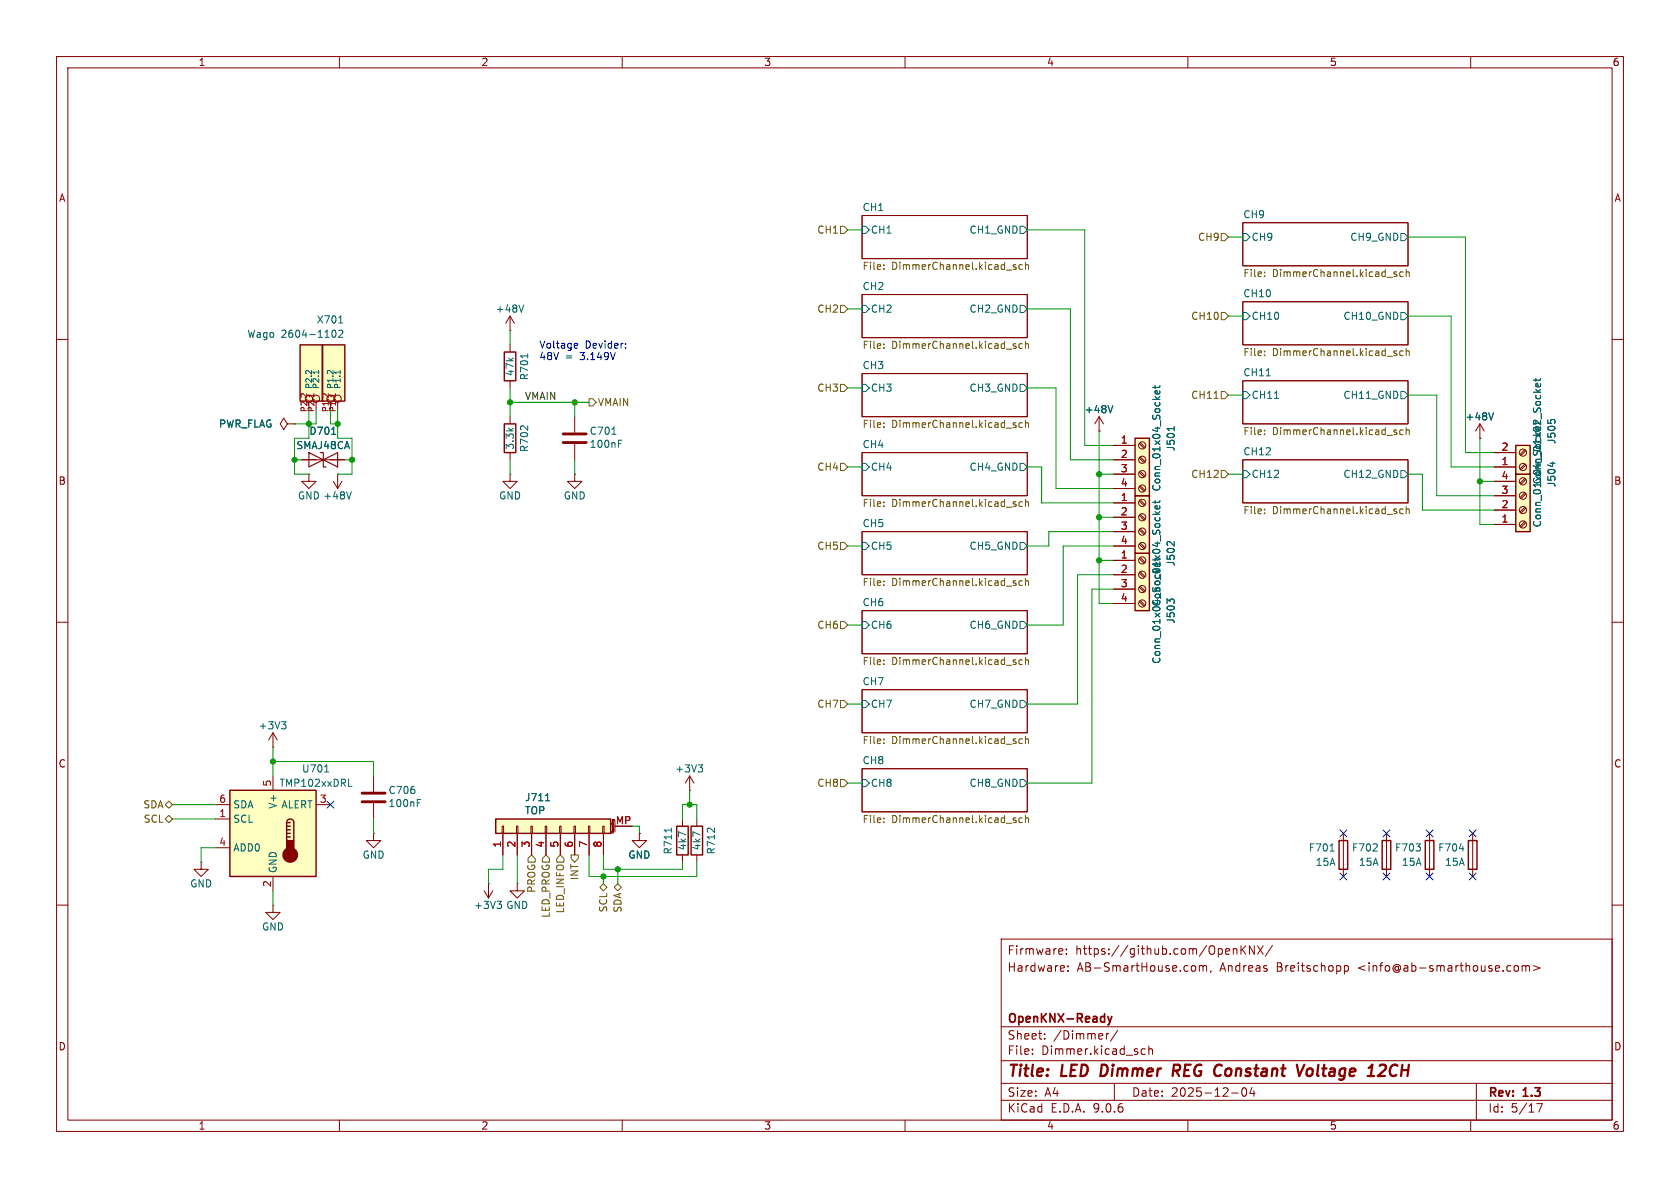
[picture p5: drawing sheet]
<svg xmlns="http://www.w3.org/2000/svg" width="297mm" height="210mm" viewBox="0 0 297 210" stroke-linecap="round" stroke-linejoin="round" font-family="sans-serif">
<g fill="none" stroke="#840000" stroke-width=".18">
<path d="M10 10h277v190h-277zM12 12h273v186h-273zM60 10v2M110 10v2M160 10v2M210 10v2M260 10v2M152.4 38.1h29.2v7.6h-29.2zM219.7 39.4h29.2v7.6h-29.2zM152.4 52.1h29.2v7.6h-29.2zM219.7 53.3h29.2v7.7h-29.2zM10 60h2"/>
<path d="M90.2 73.7v1.2M152.4 66h29.2v7.7h-29.2zM219.7 67.3h29.2v7.6h-29.2zM285 60h2M90.2 80v1.3M152.4 94h29.2v7.6h-29.2zM152.4 80h29.2v7.6h-29.2zM219.7 81.3h29.2v7.6h-29.2zM10 110h2M152.4 108h29.2v7.6h-29.2zM285 110h2M152.4 135.9h29.2v7.6h-29.2z"/>
<path d="M152.4 121.9h29.2v7.6h-29.2zM10 160h2M177 166h108v32h-108zM187.8 167.8l.1 .3-.7 .1M188.5 168.6v.1M188.5 167.8v.1M188.8 171.6v.1M188.8 170.8v.1M211.1 170.7l.3 .3v.4l-.3 .3M212 170.8l.5-.1 .2 .2M212 170.7v1M212.7 170.9l.2-.2 .3 .1 .1 .9"/>
<path d="M212.7 170.9v.8M214.1 171.6l-.1 .3M218 167.8l.2-.1 .4 .1 .1 .9M218 167.7v1M219.4 167.2v1.5M219.6 167.8l.6 .9M220.2 167.2l-.8 .9M221.7 167.2v1.5l-.8-1.5v1.5M222.3 167.2l1 1.5M223.3 167.2l-1 1.5M225 167.1l-1.3 2M237.7 170.8l.4-.1 .3 .3v.4l-.2 .2h-.5"/>
<path d="M237.7 170.7v1.5M267.8 170.8l.4-.1 .3 .3v.4l-.3 .3-.4-.1-.1-.2v-.4zM269.1 170.8l.4-.1 .2 .2M269.1 170.7v1M269.7 170.9l.3-.2 .3 .1 .1 .9M269.7 170.9v.8M271.1 170.7l1.1 .4-1.1 .5M285 160h2M60 198v2M110 198v2M160 198v2M177 194.5h108"/>
<path d="M177 191.5h108M177 187.5h108M177 181.5h108M182.5 186.3v.1M182.5 185.5v.1M184.7 183.6v.1M184.7 182.8v.1M195.6 182.7v1M196 182.7l-.3 .1-.1 .2M197 191.5v3M197.6 182.1l-1.3 2M201.8 186.3l.2 .1 .5-.1"/>
<path d="M202.5 185.5l-.5-.1-.2 .1M203.1 185.5l.2-.1 .4 .1v.9M203.1 184.9v1.5M210 198v2M217.7 193.2h1.2M219.7 192.4l.2-.1a.81 .81 0 0 1 .6 .6 .81 .81 0 0 1-.3 .8l-.2 .1a.81 .81 0 0 1-.3-1.4zM221.3 192.2l-.3 1.1h.9M221.7 192.8v1M260 198v2M261 191.5v6.5M271.7 195.1h1l-.7 1.5"/>
</g>
<path d="M194.8 188.2l-.3 2h.5M207.9 189.3l.5 .9M208.3 188.2h-.7l-.3 2M208.4 189.2l-1 .1M230.6 188.2l-.9 2M231.2 189.1a.52 .52 0 0 1 .5-.2 .52 .52 0 0 1 .4 .4l-.1 .5a.55 .55 0 0 1-.5 .4 .55 .55 0 0 1-.5-.4zM243.9 188.4l.3-.2h.5a.45 .45 0 0 1 .3 .6l-.1 .3-1.3 1.1h1.2" fill="none" stroke="#840000" stroke-width=".4"/>
<path d="M195.8 179.7l.4 1M196.6 179.7l-.4 1M196.2 180.7l-.1 .3-.3 .2" fill="none" stroke="#840000" stroke-width=".3"/>
<g fill="none" stroke="#006464" stroke-width=".18">
<path d="M152.4 54h.6l.7 .6-.7 .6h-.6zM152.4 40h.6l.7 .6-.7 .7h-.6zM180.3 54h.7l.6 .6-.6 .6h-.7zM180.3 40h.7l.6 .6-.6 .7h-.7zM219.7 41.3h.6l.7 .6-.7 .6h-.6zM219.7 55.2h.6l.7 .7-.7 .6h-.6zM247.6 41.3h.7l.6 .6-.6 .6h-.7zM247.6 55.2h.7l.6 .7-.6 .6h-.7zM152.4 67.9h.6l.7 .7-.7 .6h-.6zM180.3 67.9h.7l.6 .7-.6 .6h-.7zM219.7 69.2h.6l.7 .7-.7 .6h-.6zM223.9 66.4h.7"/>
<path d="M225.3 70.4h.7M247.6 69.2h.7l.6 .7-.6 .6h-.7zM152.4 95.9h.6l.7 .6-.7 .7h-.6zM152.4 81.9h.6l.7 .7-.7 .6h-.6zM180.3 95.9h.7l.6 .6-.6 .7h-.7zM180.3 81.9h.7l.6 .7-.6 .6h-.7zM219.7 83.2h.6l.7 .6-.7 .7h-.6zM247.6 83.2h.7l.6 .6-.6 .7h-.7zM152.4 109.9h.6l.7 .6-.7 .6h-.6zM180.3 109.9h.7l.6 .6-.6 .6h-.7zM152.4 137.8h.6l.7 .6-.7 .7h-.6zM152.4 123.8h.6l.7 .7-.7 .6h-.6z"/>
<path d="M180.3 137.8h.7l.6 .6-.6 .7h-.7zM180.3 123.8h.7l.6 .7-.6 .6h-.7z"/>
</g>
<g fill="none" stroke="#725600" stroke-width=".18">
<path d="M156.2 46.8v.2M156.2 47.5v.1M179.2 47.1l.5 .3-.1 .2h-.4M179.2 46.8h.4M180.7 46.8h-.3l-.3 .2 .2 .6h.4M181.3 46.4v1.2M181.3 46.9l.2-.1h.3v.8M223.6 48.1v.1M223.6 48.8v.1M246.5 48.4l.5 .3-.1 .1-.4 .1M246.5 48.1h.4M248.1 48.1h-.4l-.3 .2 .2 .5h.5"/>
<path d="M248.6 47.6v1.3M248.6 48.2l.2-.1h.3v.8M156.2 60.8v.1M156.2 61.5v.1M156.2 74.8v.1M156.2 75.4v.2M179.2 61.1l.5 .3-.1 .1-.4 .1M179.2 75.1l.5 .2-.1 .2-.4 .1M179.2 74.8h.4M179.2 60.8h.4M180.7 60.8h-.3l-.3 .2 .2 .5h.4M180.7 74.8l-.3-.1-.3 .3 .2 .5h.4"/>
<path d="M181.3 60.3v1.3M181.3 74.3v1.3M181.3 60.9l.2-.1h.3v.8M181.3 74.8l.2-.1 .3 .1v.8M223.6 76.7v.1M223.6 62.1v.1M223.6 62.7v.2M223.6 76.1v.1M246.5 76.4l.5 .2-.1 .2h-.4M246.5 62.4l.5 .2-.1 .2-.4 .1M246.5 76.1h.4M246.5 62.1h.4"/>
<path d="M248.1 76.1l-.4-.1-.3 .2 .2 .6h.5M248.1 62.1l-.4-.1-.3 .3 .2 .5h.5M248.6 76.1l.2-.1 .3 .1v.7M248.6 61.6v1.3M248.6 75.6v1.2M248.6 62.1l.2-.1 .3 .1v.8M156.2 88.8v.1M156.2 89.4v.1M179.2 89.1l.5 .2-.1 .2h-.4M179.2 88.8h.4M180.7 88.8l-.3-.1-.3 .2 .2 .6h.4M181.3 88.3v1.2"/>
<path d="M181.3 88.8l.2-.1 .3 .1v.7M223.6 90v.1M223.6 90.7v.1M246.5 90.3l.5 .3-.1 .1-.4 .1M246.5 90h.4M248.1 90h-.4l-.3 .2 .2 .5h.5M248.6 89.5v1.3M248.6 90.1l.2-.1h.3v.8M156.2 103.4v.1M156.2 102.7v.1M156.2 116.7v.1M156.2 117.4v.1"/>
<path d="M179.2 103l.5 .3-.1 .1-.4 .1M179.2 117l.5 .2-.1 .2-.4 .1M179.2 102.7h.4M179.2 116.7h.4M180.7 102.7h-.3l-.3 .2 .2 .5h.4M180.7 116.7l-.3-.1-.3 .3 .2 .5h.4M181.3 102.8l.2-.1h.3v.8M181.3 102.2v1.3M181.3 116.2v1.3M181.3 116.8l.2-.2 .3 .1v.8M156.2 130.7v.1M156.2 131.3v.1"/>
<path d="M179.2 131l.5 .2-.1 .2h-.4M179.2 130.7h.4M180.7 130.7l-.3-.1-.3 .2 .2 .6h.4M181.3 130.2v1.2M181.3 130.7l.2-.1 .3 .1v.7M156.2 144.6v.2M156.2 145.3v.1M179.2 144.9l.5 .3-.1 .2h-.4M179.2 144.6h.4M180.7 144.6h-.3l-.3 .2 .2 .6h.4M181.3 144.1v1.3M181.3 144.7l.2-.1h.3v.8"/>
</g>
<path d="M89.2 74.9h2v5.1h-2z" fill="none" stroke="#840000" stroke-width=".25"/>
<path d="M40.6 139.7h15.3v15.2h-15.3z" fill="#ffffc2"/>
<path d="M40.6 139.7h15.3v15.2h-15.3zM50.7 145.4a.64 .64 0 0 1 .6-.6 .64 .64 0 0 1 .6 .6v3.2M50.7 145.4v3.2M50.7 145.4h.6M50.7 146.1h.6M50.7 146.7h.6M50.7 147.3h.6M50.7 148h.6M119.6 146.1h2.1v5h-2.1zM122.2 146.1h2v5h-2zM252 148.6h1.5v5.1h-1.5zM259.6 148.6h1.5v5.1h-1.5z" fill="none" stroke="#840000" stroke-width=".25"/>
<g fill="#840000" stroke="#840000" stroke-width=".25">
<path d="M50.7 148.6h1.2v1.9h-1.2z"/>
<circle cx="51.3" cy="151.1" r="1.27"/>
</g>
<g fill="none" stroke="#840000" stroke-width=".18">
<path d="M53.3 81.3h7.7M90.2 83.8v1.3h1.2l-1.2 1.3-1.3-1.3h1.3M90.2 83.8h.1M101.6 83.8v1.3h1.3l-1.3 1.3-1.3-1.3h1.3M101.6 83.8h.1M48.3 137.2v2.5M38.1 142.2h2.5M38.1 144.8h2.5M38.1 149.9h2.5M48.3 154.9v2.6M55.9 142.2h2.5M66 147.3v1.3h1.3l-1.3 1.3-1.2-1.3h1.2"/>
<path d="M66 147.3h.1M113 147.3v1.3h1.3l-1.3 1.3-1.2-1.3h1.2M113 147.3h.1M120.6 144.8v1.3M120.6 151.1v1.3M123.2 144.8v1.3M123.2 151.1v1.3M252.7 147.3v7.6M260.3 147.3v7.6M48.3 160v1.3h1.2l-1.2 1.3-1.3-1.3h1.3M48.3 160h.1"/>
</g>
<path d="M58.6 76.8h.8M57.4 136.5h.7M61.6 139h.6M118.7 146.4v.7M258 150h.8" fill="none" stroke="#006464" stroke-width=".18"/>
<path d="M54.6 80l2.5 1.3-2.5 1.3zM56.6 80h.5v2.6h.6M57.1 81.3l2.6-1.3v2.6z" fill="none" stroke="#840000" stroke-width=".2"/>
<path d="M200.7 97.8h2.5v10.2h-2.5z" fill="#ffffc2"/>
<path d="M200.7 97.8h2.5v10.2h-2.5z" fill="none" stroke="#840000" stroke-width=".25"/>
<g fill="none" stroke="#840000" stroke-width=".18">
<path d="M196.8 99.1h3.9M201.4 98.7l.9 .9M201.6 98.6l.8 .8M196.8 101.6h3.9M196.8 104.1h3.9M196.8 106.7h3.9M201.4 101.3l.9 .8M201.4 103.8l.9 .8M201.4 106.3l.9 .9M201.6 101.1l.8 .8M201.6 103.6l.8 .9M201.6 106.2l.8 .8"/>
<circle cx="201.9" cy="99.1" r=".63"/>
<circle cx="201.9" cy="101.6" r=".63"/>
<circle cx="201.9" cy="106.7" r=".63"/>
<circle cx="201.9" cy="104.1" r=".63"/>
</g>
<path d="M206.8 106.3l-.5-.4v.8M206.9 106l.1-.1 .5 .1" fill="none" stroke="#006464" stroke-width=".18"/>
<path d="M200.7 87.6h2.5v10.2h-2.5z" fill="#ffffc2"/>
<path d="M200.7 87.6h2.5v10.2h-2.5z" fill="none" stroke="#840000" stroke-width=".25"/>
<g fill="none" stroke="#840000" stroke-width=".18">
<path d="M90.2 58.4h.1M90.2 55.9l-.8 1.3M90.2 55.9l.7 1.3M90.2 55.9v2.5M50.8 74.9l-.6-1-.7 1 .7 1 .6-1h1.3M52.1 74.9h.1M196.8 88.9h3.9M196.8 91.4h3.9M196.8 94h3.9M196.8 96.5h3.9M201.4 88.6l.9 .8M201.4 91.1l.9 .8"/>
<path d="M201.4 93.6l.9 .9M201.4 96.2l.9 .8M201.6 88.4l.8 .8M201.6 90.9l.8 .9M201.6 93.5l.8 .8M201.6 96l.8 .9M85.6 157.5l.8 1.3M86.4 156.2h.1M86.4 156.2v2.6M87.1 157.5l-.7 1.3M91.4 156.2v1.3h1.3l-1.3 1.3-1.2-1.3h1.2M91.4 156.2h.1"/>
<circle cx="201.9" cy="91.4" r=".63"/>
<circle cx="201.9" cy="88.9" r=".63"/>
<circle cx="201.9" cy="94" r=".63"/>
<circle cx="201.9" cy="96.5" r=".63"/>
</g>
<path d="M92.6 53.9l-.4 1.3M204.2 88.5v.5M205 89.4v.4l-.1 .2-.6-.1v-.5h.2l.1 .6M205 88.5l-.1 .3h-1.1M207.6 95.7v.8l-.7-.7-.3-.1-.2 .2M87.9 159.3h.8l-.5 .5M88.4 159.8l.3 .3v.3l-.3 .2" fill="none" stroke="#006464" stroke-width=".18"/>
<path d="M53.1 61h7.9v9.9h-7.9z" fill="#ffffc2"/>
<path d="M53.1 61h7.9v9.9h-7.9zM57 61v9.9M236.7 148.6h1.6v5.1h-1.6zM244.3 148.6h1.6v5.1h-1.6z" fill="none" stroke="#840000" stroke-width=".25"/>
<g fill="none" stroke="#840000" stroke-width=".18">
<path d="M237.5 147.3v7.6M245.1 147.3v7.6"/>
<circle cx="54.6" cy="70.5" r=".63"/>
<circle cx="55.9" cy="70.5" r=".63"/>
<circle cx="58.4" cy="70.5" r=".63"/>
<circle cx="59.7" cy="70.5" r=".63"/>
</g>
<path d="M58.7 58.8l.1-.3 .2-.1a.68 .68 0 0 1 .4 .6 .68 .68 0 0 1-.4 .6l-.2-.1-.1-.3M59.9 57.1h.7M59.9 58.5l.5-.1 .2 .3-.8 .9h.8M54.2 65.5h.3M55.1 65.5v.6M56.3 65.5v.6M58 65.5h.3M58.9 65.5v.6M60.2 65.5v.6M235.1 150.4h.8M242.7 150.4h.8M243.4 149.3v.4" fill="none" stroke="#006464" stroke-width=".18"/>
<path d="M53.3 69.6h.3M54.2 69.6v.6M55.5 69.6v.6M57.1 69.6h.4M58 69.6v.6M59.3 69.6v.6" fill="none" stroke="#a90000" stroke-width=".18"/>
<path d="M87.6 144.8h20.3v2.5h-20.3z" fill="#ffffc2"/>
<path d="M89.2 62.2h2v5.1h-2zM87.6 144.8h20.3v2.5h-20.3z" fill="none" stroke="#840000" stroke-width=".25"/>
<g fill="none" stroke="#840000" stroke-width=".18">
<path d="M90.2 61v1.2M90.2 67.3v1.3M101.6 73.7v2.8M101.6 78.5v2.8M194.3 76.2h.1M194.3 73.7l-.8 1.2M194.3 73.7l.8 1.2M194.3 73.7v2.5M121.9 139.7h.1M121.9 137.2l-.7 1.2M121.9 137.2l.8 1.2M121.9 137.2v2.5"/>
<path d="M88.8 146.1h.2v1.2h-.2zM88.9 147.3v3.8M91.3 146.1h.3v1.2h-.3zM91.4 147.3v3.8M93.9 146.1h.2v1.2h-.2zM94 147.3v3.8M96.4 146.1h.2v1.2h-.2zM96.5 147.3v3.8M98.9 146.1h.3v1.2h-.3zM99.1 147.3v3.8M101.5 146.1h.2v1.2h-.2zM101.6 147.3v3.8"/>
<path d="M104 146.1h.3v1.2h-.3zM104.1 147.3v3.8M106.6 146.1h.2v1.2h-.2zM106.7 147.3v3.8M108.1 145.8h.3M108.1 145.5h.1M108.1 145.5l.1 .1M108.2 144.9h.4M108.2 144.9l.1 .1M108.3 145h.1M108.3 144.9h-.1M108.5 147h-.4l.3 .1-.3 .1h.4"/>
<path d="M108.7 145v2.1M108.7 146.1h3.1"/>
</g>
<path d="M93.3 62.6v.7M108.2 76.8h.7M109.3 78.4h.5M109.3 77.8h.6M196.7 71.7l-.4 1.3M123.4 135.2h.8l-.4 .5M124 135.7l.2 .2v.3l-.2 .3M96.4 141.5h.8" fill="none" stroke="#006464" stroke-width=".18"/>
<path d="M99.6 76.7h4M99.6 78.2h4" fill="none" stroke="#840000" stroke-width=".51"/>
<path d="M200.7 77.5h2.5v10.1h-2.5z" fill="#ffffc2"/>
<path d="M200.7 77.5h2.5v10.1h-2.5z" fill="none" stroke="#840000" stroke-width=".25"/>
<g fill="none" stroke="#840000" stroke-width=".18">
<path d="M196.8 78.7h3.9M201.4 78.4l.9 .8M201.6 78.2l.8 .9M196.8 81.3h3.9M196.8 83.8h3.9M196.8 86.4h3.9M201.4 80.9l.9 .9M201.4 83.5l.9 .8M201.4 86l.9 .9M201.6 80.8l.8 .8M201.6 83.3l.8 .9M201.6 85.9l.8 .8"/>
<path d="M66 137.2v2.8M66 142v2.8"/>
<circle cx="201.9" cy="78.7" r=".63"/>
<circle cx="201.9" cy="83.8" r=".63"/>
<circle cx="201.9" cy="86.4" r=".63"/>
<circle cx="201.9" cy="81.3" r=".63"/>
</g>
<path d="M204.2 68.2v.5M205 69.1v.4l-.1 .1h-.6v-.5l.2-.1 .1 .6M205 68.2l-.1 .3h-1.1M207.6 75.4v.7M73.8 141.9h.4M73.8 141.3h.6" fill="none" stroke="#006464" stroke-width=".18"/>
<path d="M64 140.2h4.1M64 141.7h4.1" fill="none" stroke="#840000" stroke-width=".51"/>
<path d="M268 83.8h2.5v10.2h-2.5z" fill="#ffffc2"/>
<path d="M268 83.8h2.5v10.2h-2.5z" fill="none" stroke="#840000" stroke-width=".25"/>
<g fill="none" stroke="#840000" stroke-width=".18">
<path d="M264.2 92.7h3.8M264.2 90.2h3.8M264.2 87.6h3.8M264.2 85.1h3.8M269.6 92.2l-.9 .8M269.6 89.7l-.9 .8M269.6 87.1l-.9 .9M269.6 84.6l-.9 .8M269.7 92.4l-.8 .8M269.7 89.8l-.8 .9M269.7 87.3l-.8 .8M269.7 84.8l-.8 .8"/>
<circle cx="269.2" cy="92.7" r=".63"/>
<circle cx="269.2" cy="90.2" r=".63"/>
<circle cx="269.2" cy="87.6" r=".63"/>
<circle cx="269.2" cy="85.1" r=".63"/>
</g>
<path d="M274.5 81.7v.8" fill="none" stroke="#006464" stroke-width=".18"/>
<path d="M268 78.7h2.5v5.1h-2.5z" fill="#ffffc2"/>
<path d="M268 78.7h2.5v5.1h-2.5z" fill="none" stroke="#840000" stroke-width=".25"/>
<g fill="none" stroke="#840000" stroke-width=".18">
<path d="M52.1 74.9h.1M194.3 76.2h.1M196.8 78.7h3.9M261.6 77.5h.1M261.6 74.9l-.7 1.3M261.6 74.9l.8 1.3M261.6 74.9v2.6M269.6 79.5l-.9 .8M269.7 79.7l-.8 .8M53.3 81.3h2.6M54.6 83.8v1.3h-1.3l1.3 1.3 1.3-1.3h-1.3M54.6 83.8h.1"/>
<path d="M58.4 81.3h2.6M58.9 85.1l.8 1.3M59.7 83.8h.1M59.7 83.8v2.6M60.5 85.1l-.8 1.3M196.8 99.1h3.9M196.8 88.9h3.9M196.8 91.4h3.9M196.8 94h3.9M196.8 96.5h3.9M196.8 81.3h3.9M196.8 83.8h3.9"/>
<path d="M196.8 86.4h3.9M264.2 82.6h3.8M264.2 80h3.8M264.2 92.7h3.8M264.2 90.2h3.8M264.2 87.6h3.8M264.2 85.1h3.8M269.6 82l-.9 .9M269.7 82.2l-.8 .9M196.8 101.6h3.9M196.8 104.1h3.9M196.8 106.7h3.9"/>
<path d="M48.3 132.1h.1M48.3 129.5l-.8 1.3M48.3 129.5l.7 1.3M48.3 129.5v2.6M35.6 152.4v1.3h1.2l-1.2 1.2-1.3-1.2h1.3M35.6 152.4h.1M88.9 147.3v3.8M91.4 147.3v3.8M94 147.3v3.8M96.5 147.3v3.8M99.1 147.3v3.8M101.6 147.3v3.8"/>
<path d="M104.1 147.3v3.8M106.7 147.3v3.8M108.7 146.1h3.1M113 147.3h.1"/>
<circle cx="269.2" cy="80" r=".63"/>
<circle cx="269.2" cy="82.5" r=".63"/>
</g>
<g fill="none" stroke="#006464" stroke-width=".18">
<path d="M58.6 76.8h.8M196.7 71.7l-.4 1.3M204.2 68.2v.5M205 69.1v.4l-.1 .1h-.6v-.5l.2-.1 .1 .6M205 68.2l-.1 .3h-1.1M207.6 75.4v.7M264 73l-.4 1.2M271.5 66.9v.5M272.3 67.8l.1 .4-.2 .2-.6-.1v-.5h.2l.1 .6M272.4 66.9l-.2 .3h-1.1M273.6 74.2v.6M274.2 74.3l.2-.2 .4 .2"/>
<path d="M62.1 86.9l-.4 1.3M204.2 88.5v.5M205 89.4v.4l-.1 .2-.6-.1v-.5h.2l.1 .6M205 88.5l-.1 .3h-1.1M207.6 95.7v.8l-.7-.7-.3-.1-.2 .2M274.5 81.7v.8M206.8 106.3l-.5-.4v.8M206.9 106l.1-.1 .5 .1M49.8 127.6h.8l-.5 .5M50.3 128.1l.3 .2v.3l-.3 .2M96.4 141.5h.8"/>
</g>
<g fill="none" stroke="#725600" stroke-width=".18">
<path d="M148.6 54h.6l.7 .6-.7 .6h-.6zM148.6 40h.6l.7 .6-.7 .7h-.6zM215.9 41.3h.6l.7 .6-.7 .6h-.6zM215.9 55.2h.6l.7 .7-.7 .6h-.6zM104.1 70.5h.7l.6 .6-.6 .7h-.7zM148.6 67.9h.6l.7 .7-.7 .6h-.6zM214.6 70.4h.8M215.9 69.2h.6l.7 .7-.7 .6h-.6zM148.6 81.9h.6l.7 .7-.7 .6h-.6zM148.6 95.9h.6l.7 .6-.7 .7h-.6zM215.9 83.2h.6l.7 .6-.7 .7h-.6zM148.6 109.9h.6l.7 .6-.7 .6h-.6z"/>
<path d="M148.6 137.8h.6l.7 .6-.7 .7h-.6zM148.6 123.8h.6l.7 .7-.7 .6h-.6zM29.2 144.8l.6-.7 .7 .7-.7 .6zM29.8 141.6l.7 .6-.7 .7-.6-.7zM94 151.1l.6 .7v.6h-1.3v-.6zM95.9 151.8l.6-.7 .7 .7v.6h-1.3zM99.1 151.1l.6 .7v.6h-1.3v-.6zM101 151.1h1.2v.7l-.6 .6-.6-.6zM106 156.8l.7-.6 .6 .6-.6 .7zM108.6 156.8l.6-.6 .7 .6-.7 .7z"/>
</g>
<g fill="none" stroke="#009600" stroke-width=".18">
<path d="M90.2 58.4v2.6M149.9 54.6h2.5M149.9 40.6h2.5M181.6 54.6h7.6v26.7h7.6M181.6 40.6h10.2v38.1h5M217.2 55.9h2.5M217.2 41.9h2.5M248.9 55.9h7.6v26.7h7.7M248.9 41.9h10.2v38.1h5.1M54.6 72.4v5.1h-2.5v6.3h2.5M55.9 72.4v2.5h-3.8M58.4 72.4v2.5h1.3"/>
<path d="M59.7 72.4v5.1h2.5v6.3h-2.5M90.2 68.6v5.1M90.2 71.1h13.9M101.6 71.1v2.6M149.9 68.6h2.5M181.6 68.6h5.1v17.8h10.1M194.3 76.2v30.5h2.5M217.2 69.9h2.5M248.9 69.9h5.1v17.7h10.2M261.6 77.5v15.2h2.6M52.1 81.3h1.2M61 81.3h1.2"/>
<path d="M90.2 81.3v2.5M101.6 81.3v2.5M149.9 82.6h2.5M149.9 96.5h2.5M181.6 82.6h2.5v6.3h12.7M194.3 91.4h2.5M194.3 99.1h2.5M194.3 83.8h2.5M196.8 96.5h-8.8v14h-6.4M196.8 94h-11.4v2.5h-3.8M217.2 83.8h2.5M248.9 83.8h2.6v6.4h12.7"/>
<path d="M261.6 85.1h2.6M149.9 110.5h2.5M196.8 101.6h-6.3v22.9h-8.9M196.8 104.1h-3.8v34.3h-11.4M48.3 132.1v5.1M48.3 134.6h17.7v2.6M121.9 139.7v2.5M149.9 138.4h2.5M149.9 124.5h2.5M30.5 142.2h7.6M30.5 144.8h7.6M38.1 149.9h-2.5v2.5"/>
<path d="M48.3 157.5v2.5M66 144.8v2.5M88.9 151.1v2.6h-2.5v2.5M91.4 151.1v5.1M104.1 151.1v3.8h19.1v-2.5M106.7 151.1v2.6h13.9v-1.3M106.7 154.9v1.3M109.2 153.7v2.5M111.8 146.1h1.2v1.2M120.6 144.8v-2.6h2.6v2.6"/>
</g>
<g fill="none" stroke="#000084" stroke-width=".18">
<path d="M57.8 141.6l1.2 1.2M59 141.6l-1.2 1.2M236.9 154.3l1.2 1.2M236.9 146.7l1.2 1.2M238.1 154.3l-1.2 1.2M238.1 146.7l-1.2 1.2M244.5 154.3l1.2 1.2M244.5 146.7l1.2 1.2M245.7 146.7l-1.2 1.2M245.7 154.3l-1.2 1.2M252.1 146.7l1.2 1.2M252.1 154.3l1.2 1.2"/>
<path d="M253.3 146.7l-1.2 1.2M253.3 154.3l-1.2 1.2M259.7 146.7l1.3 1.2M259.7 154.3l1.3 1.2M261 146.7l-1.3 1.2M261 154.3l-1.3 1.2"/>
</g>
<path d="M101.7 60.7l.4 .1v.2l-.6 .1M102.1 61.5h-.4M110.6 61.4v.1M110.6 60.8v.1" fill="none" stroke="#0000c2" stroke-width=".18"/>
<g fill="#009600" stroke="#009600" stroke-width=".18">
<circle cx="106.7" cy="154.9" r=".46"/>
<circle cx="109.2" cy="153.7" r=".46"/>
<circle cx="121.9" cy="142.2" r=".46"/>
<circle cx="194.3" cy="91.4" r=".46"/>
<circle cx="194.3" cy="99.1" r=".46"/>
<circle cx="54.6" cy="74.9" r=".46"/>
<circle cx="59.7" cy="74.9" r=".46"/>
<circle cx="90.2" cy="71.1" r=".46"/>
<circle cx="62.2" cy="81.3" r=".46"/>
<circle cx="101.6" cy="71.1" r=".46"/>
<circle cx="194.3" cy="83.8" r=".46"/>
<circle cx="261.6" cy="85.1" r=".46"/>
<circle cx="48.3" cy="134.6" r=".46"/>
<circle cx="52.1" cy="81.3" r=".46"/>
</g>
<g font-size="2.8" fill="#840000">
<text x="178" y="190.9">Title:</text>
<text x="187.7" y="190.9">LED</text>
<text x="195.4" y="190.9">Dimmer</text>
<text x="209" y="190.9">REG</text>
<text x="217.1" y="190.9">Constant</text>
<text x="232.6" y="190.9">Voltage</text>
<text x="245.9" y="190.9">12CH</text>
</g>
<g font-size="2.1" fill="#840000">
<text x="178" y="172">Hardware:</text>
<text x="178" y="169">Firmware:</text>
<text x="190.1" y="169">https://github.com/OpenKNX/</text>
<text x="190.4" y="172">AB-SmartHouse.com,</text>
<text x="215.7" y="172">Andreas</text>
<text x="225.8" y="172">Breitschopp</text>
<text x="240.3" y="172">&lt;info@ab-smarthouse.com&gt;</text>
<text x="178" y="184">Sheet:</text>
<text x="178" y="181.2">OpenKNX-Ready</text>
<text x="186.2" y="184">/Dimmer/</text>
<text x="178" y="186.7">File:</text>
<text x="184.1" y="186.7">Dimmer.kicad_sch</text>
<text x="178" y="196.9">KiCad</text>
<text x="178" y="194.1">Size:</text>
<text x="184.7" y="194.1">A4</text>
<text x="185.7" y="196.9">E.D.A.</text>
<text x="193.3" y="196.9">9.0.6</text>
<text x="200" y="194.1">Date:</text>
<text x="207" y="194.1">2025-12-04</text>
<text x="263" y="194.3">Rev:</text>
<text x="263" y="196.9">Id:</text>
<text x="267.1" y="196.9">5/17</text>
<text x="269.4" y="194.3">1.3</text>
</g>
<g font-size="1.8" fill="#840000">
<text x="35" y="11.9">1</text>
<text x="85" y="11.9">2</text>
<text x="135" y="11.9">3</text>
<text x="185" y="11.9">4</text>
<text x="235" y="11.9">5</text>
<text x="285" y="11.9">6</text>
<text x="10.3" y="35.9">A</text>
<text x="285.3" y="35.9">A</text>
<text x="10.3" y="85.9">B</text>
<text x="285.3" y="85.9">B</text>
<text x="10.3" y="135.9">C</text>
<text x="285.3" y="135.9">C</text>
<text x="10.3" y="185.9">D</text>
<text x="285.3" y="185.9">D</text>
<text x="35" y="199.9">1</text>
<text x="85" y="199.9">2</text>
<text x="135" y="199.9">3</text>
<text x="185" y="199.9">4</text>
<text x="235" y="199.9">5</text>
<text x="285" y="199.9">6</text>
</g>
<g font-size="1.8" fill="#725600">
<text x="144.4" y="41.5">CH1</text>
<text x="211.7" y="42.8">CH9</text>
<text x="152.4" y="48">File:</text>
<text x="157.6" y="48">DimmerChannel.kicad_sch</text>
<text x="219.7" y="49.3">File:</text>
<text x="224.9" y="49.3">DimmerChannel.kicad_sch</text>
<text x="144.4" y="55.5">CH2</text>
<text x="210.5" y="56.7">CH10</text>
<text x="152.4" y="62">File:</text>
<text x="157.6" y="62">DimmerChannel.kicad_sch</text>
<text x="219.7" y="63.3">File:</text>
<text x="224.9" y="63.3">DimmerChannel.kicad_sch</text>
<text x="105.6" y="72">VMAIN</text>
<text x="144.4" y="69.4">CH3</text>
<text x="210.5" y="70.7">CH11</text>
<text x="152.4" y="76">File:</text>
<text x="157.6" y="76">DimmerChannel.kicad_sch</text>
<text x="219.7" y="77.2">File:</text>
<text x="224.9" y="77.2">DimmerChannel.kicad_sch</text>
<text x="144.4" y="83.4">CH4</text>
<text x="152.4" y="89.9">File:</text>
<text x="157.6" y="89.9">DimmerChannel.kicad_sch</text>
<text x="210.5" y="84.7">CH12</text>
<text x="219.7" y="91.2">File:</text>
<text x="224.9" y="91.2">DimmerChannel.kicad_sch</text>
<text x="144.4" y="97.4">CH5</text>
<text x="152.4" y="103.9">File:</text>
<text x="157.6" y="103.9">DimmerChannel.kicad_sch</text>
<text x="144.4" y="111.4">CH6</text>
<text x="152.4" y="117.9">File:</text>
<text x="157.6" y="117.9">DimmerChannel.kicad_sch</text>
<text x="144.4" y="125.3">CH7</text>
<text x="152.4" y="131.9">File:</text>
<text x="157.6" y="131.9">DimmerChannel.kicad_sch</text>
<text x="25.2" y="143.1">SDA</text>
<text x="144.4" y="139.3">CH8</text>
<text x="25.3" y="145.6">SCL</text>
<text x="152.4" y="145.8">File:</text>
<text x="157.6" y="145.8">DimmerChannel.kicad_sch</text>
<text x="102.5" y="155.7" transform="rotate(-90 102.5 155.7)">INT</text>
<text x="94.8" y="157.9" transform="rotate(-90 94.8 157.9)">PROG</text>
<text x="99.9" y="161.6" transform="rotate(-90 99.9 161.6)">LED_INFO</text>
<text x="107.5" y="161.4" transform="rotate(-90 107.5 161.4)">SCL</text>
<text x="110.1" y="161.4" transform="rotate(-90 110.1 161.4)">SDA</text>
<text x="97.4" y="162.3" transform="rotate(-90 97.4 162.3)">LED_PROG</text>
</g>
<g font-size="1.8" fill="#006464">
<text x="152.4" y="37.4">CH1</text>
<text x="153.9" y="41.5">CH1</text>
<text x="171.3" y="41.5">CH1_GND</text>
<text x="219.7" y="38.7">CH9</text>
<text x="221.2" y="42.8">CH9</text>
<text x="238.6" y="42.8">CH9_GND</text>
<text x="152.4" y="51.4">CH2</text>
<text x="219.7" y="52.6">CH10</text>
<text x="43.6" y="59.9">Wago</text>
<text x="49.7" y="59.9">2604-1102</text>
<text x="55.9" y="57.4">X701</text>
<text x="87.5" y="55.5">+48V</text>
<text x="153.9" y="55.5">CH2</text>
<text x="171.3" y="55.5">CH2_GND</text>
<text x="221.2" y="56.7">CH10</text>
<text x="237.4" y="56.7">CH10_GND</text>
<text x="152.4" y="65.3">CH3</text>
<text x="91" y="66.6" transform="rotate(-90 91 66.6)">47k</text>
<text x="93.6" y="67.3" transform="rotate(-90 93.6 67.3)">R701</text>
<text x="153.9" y="69.4">CH3</text>
<text x="171.3" y="69.4">CH3_GND</text>
<text x="219.7" y="66.6">CH11</text>
<text x="221.2" y="70.7">CH11</text>
<text x="237.4" y="70.7">CH11_GND</text>
<text x="38.6" y="75.8">PWR_FLAG</text>
<text x="54.6" y="77.1">D701</text>
<text x="104.1" y="77.1">C701</text>
<text x="191.7" y="73.3">+48V</text>
<text x="259" y="74.5">+48V</text>
<text x="52.3" y="79.6">SMAJ48CA</text>
<text x="91" y="79.6" transform="rotate(-90 91 79.6)">3.3k</text>
<text x="93.6" y="80" transform="rotate(-90 93.6 80)">R702</text>
<text x="104.1" y="79.4">100nF</text>
<text x="152.4" y="79.3">CH4</text>
<text x="153.9" y="83.4">CH4</text>
<text x="171.3" y="83.4">CH4_GND</text>
<text x="207.9" y="79.9" transform="rotate(-90 207.9 79.9)">J501</text>
<text x="219.7" y="80.6">CH12</text>
<text x="275.2" y="78.6" transform="rotate(-90 275.2 78.6)">J505</text>
<text x="52.6" y="88.5">GND +48V</text>
<text x="88.1" y="88.5">GND</text>
<text x="99.6" y="88.5">GND</text>
<text x="205.3" y="87" transform="rotate(-90 205.3 87)">Conn_01x04_Socket</text>
<text x="221.2" y="84.7">CH12</text>
<text x="237.4" y="84.7">CH12_GND</text>
<text x="272.6" y="85.7" transform="rotate(-90 272.6 85.7)">Conn_01x02_Socket</text>
<text x="275.2" y="86.2" transform="rotate(-90 275.2 86.2)">J504</text>
<text x="152.4" y="93.3">CH5</text>
<text x="272.6" y="93.3" transform="rotate(-90 272.6 93.3)">Conn_01x04_Socket</text>
<text x="153.9" y="97.4">CH5</text>
<text x="171.3" y="97.4">CH5_GND</text>
<text x="207.9" y="100.2" transform="rotate(-90 207.9 100.2)">J502</text>
<text x="152.4" y="107.2">CH6</text>
<text x="205.3" y="107.3" transform="rotate(-90 205.3 107.3)">Conn_01x04_Socket</text>
<text x="153.9" y="111.4">CH6</text>
<text x="171.3" y="111.4">CH6_GND</text>
<text x="207.9" y="110.3" transform="rotate(-90 207.9 110.3)">J503</text>
<text x="205.3" y="117.5" transform="rotate(-90 205.3 117.5)">Conn_01x04_Socket</text>
<text x="152.4" y="121.2">CH7</text>
<text x="153.9" y="125.3">CH7</text>
<text x="171.3" y="125.3">CH7_GND</text>
<text x="45.6" y="129.1">+3V3</text>
<text x="53.3" y="136.8">U701</text>
<text x="119.3" y="136.8">+3V3</text>
<text x="152.4" y="135.2">CH8</text>
<text x="41.1" y="143.1">SDA</text>
<text x="49.1" y="143.1" transform="rotate(-90 49.1 143.1)">V+</text>
<text x="49.3" y="139.3">TMP102xxDRL</text>
<text x="49.7" y="143.1">ALERT</text>
<text x="68.6" y="140.6">C706</text>
<text x="68.6" y="142.9">100nF</text>
<text x="92.7" y="141.8">J711</text>
<text x="153.9" y="139.3">CH8</text>
<text x="171.3" y="139.3">CH8_GND</text>
<text x="41.1" y="145.6">SCL</text>
<text x="92.7" y="144.1">TOP</text>
<text x="41.1" y="150.7">ADD0</text>
<text x="49.1" y="154.4" transform="rotate(-90 49.1 154.4)">GND</text>
<text x="64" y="152">GND</text>
<text x="111" y="152">GND</text>
<text x="119" y="151.1" transform="rotate(-90 119 151.1)">R711</text>
<text x="121.5" y="150.4" transform="rotate(-90 121.5 150.4)">4k7</text>
<text x="124.1" y="150.4" transform="rotate(-90 124.1 150.4)">4k7</text>
<text x="126.6" y="151.1" transform="rotate(-90 126.6 151.1)">R712</text>
<text x="231.3" y="150.7">F701</text>
<text x="232.5" y="153.3">15A</text>
<text x="238.9" y="150.7">F702</text>
<text x="240.1" y="153.3">15A</text>
<text x="246.5" y="150.7">F703</text>
<text x="247.7" y="153.3">15A</text>
<text x="254.1" y="150.7">F704</text>
<text x="255.4" y="153.3">15A</text>
<text x="33.5" y="157.1">GND</text>
<text x="83.7" y="160.9">+3V3</text>
<text x="89.4" y="160.9">GND</text>
<text x="46.2" y="164.7">GND</text>
</g>
<g font-size="1.8" fill="#0000c2">
<text x="95.2" y="61.8">Voltage</text>
<text x="95.2" y="63.9">48V</text>
<text x="99.9" y="63.9">=</text>
<text x="102.7" y="63.9">3.149V</text>
<text x="103.4" y="61.8">Devider:</text>
</g>
<text font-size="1.8" fill="#0f0f0f" x="92.7" y="70.8">VMAIN</text>
<g font-size="1.8" fill="#a90000">
<text x="198" y="78.5">1</text>
<text x="198" y="81">2</text>
<text x="198" y="83.6">3</text>
<text x="265.4" y="82.3">1</text>
<text x="265.4" y="79.8">2</text>
<text x="198" y="88.6">1</text>
<text x="198" y="86.1">4</text>
<text x="265.4" y="89.9">2</text>
<text x="265.4" y="87.4">3</text>
<text x="265.4" y="84.8">4</text>
<text x="198" y="91.2">2</text>
<text x="198" y="93.7">3</text>
<text x="265.4" y="92.5">1</text>
<text x="198" y="98.8">1</text>
<text x="198" y="101.3">2</text>
<text x="198" y="96.3">4</text>
<text x="198" y="103.9">3</text>
<text x="198" y="106.4">4</text>
<text x="38.7" y="142">6</text>
<text x="48" y="139.1" transform="rotate(-90 48 139.1)">5</text>
<text x="56.4" y="142">3</text>
<text x="38.7" y="144.5">1</text>
<text x="38.7" y="149.6">4</text>
<text x="88.6" y="149.9" transform="rotate(-90 88.6 149.9)">1</text>
<text x="91.2" y="149.9" transform="rotate(-90 91.2 149.9)">2</text>
<text x="93.7" y="149.9" transform="rotate(-90 93.7 149.9)">3</text>
<text x="96.3" y="149.9" transform="rotate(-90 96.3 149.9)">4</text>
<text x="98.8" y="149.9" transform="rotate(-90 98.8 149.9)">5</text>
<text x="101.3" y="149.9" transform="rotate(-90 101.3 149.9)">6</text>
<text x="103.9" y="149.9" transform="rotate(-90 103.9 149.9)">7</text>
<text x="106.4" y="149.9" transform="rotate(-90 106.4 149.9)">8</text>
<text x="108.8" y="145.8">MP</text>
<text x="48" y="156.9" transform="rotate(-90 48 156.9)">2</text>
</g>
<g font-size="1.4" fill="#006464">
<text x="55.3" y="68.8" transform="rotate(-90 55.3 68.8)">P2.2</text>
<text x="56.6" y="68.8" transform="rotate(-90 56.6 68.8)">P2.1</text>
<text x="59.2" y="68.8" transform="rotate(-90 59.2 68.8)">P1.2</text>
<text x="60.4" y="68.8" transform="rotate(-90 60.4 68.8)">P1.1</text>
</g>
<g font-size="1.4" fill="#a90000">
<text x="54.4" y="73" transform="rotate(-90 54.4 73)">P2.2</text>
<text x="55.6" y="73" transform="rotate(-90 55.6 73)">P2.1</text>
<text x="58.2" y="73" transform="rotate(-90 58.2 73)">P1.2</text>
<text x="59.4" y="73" transform="rotate(-90 59.4 73)">P1.1</text>
</g>
<text font-size=".5" fill="#840000" x="108.8" y="147.5" transform="rotate(-90 108.8 147.5)">Mounting</text>
</svg>
